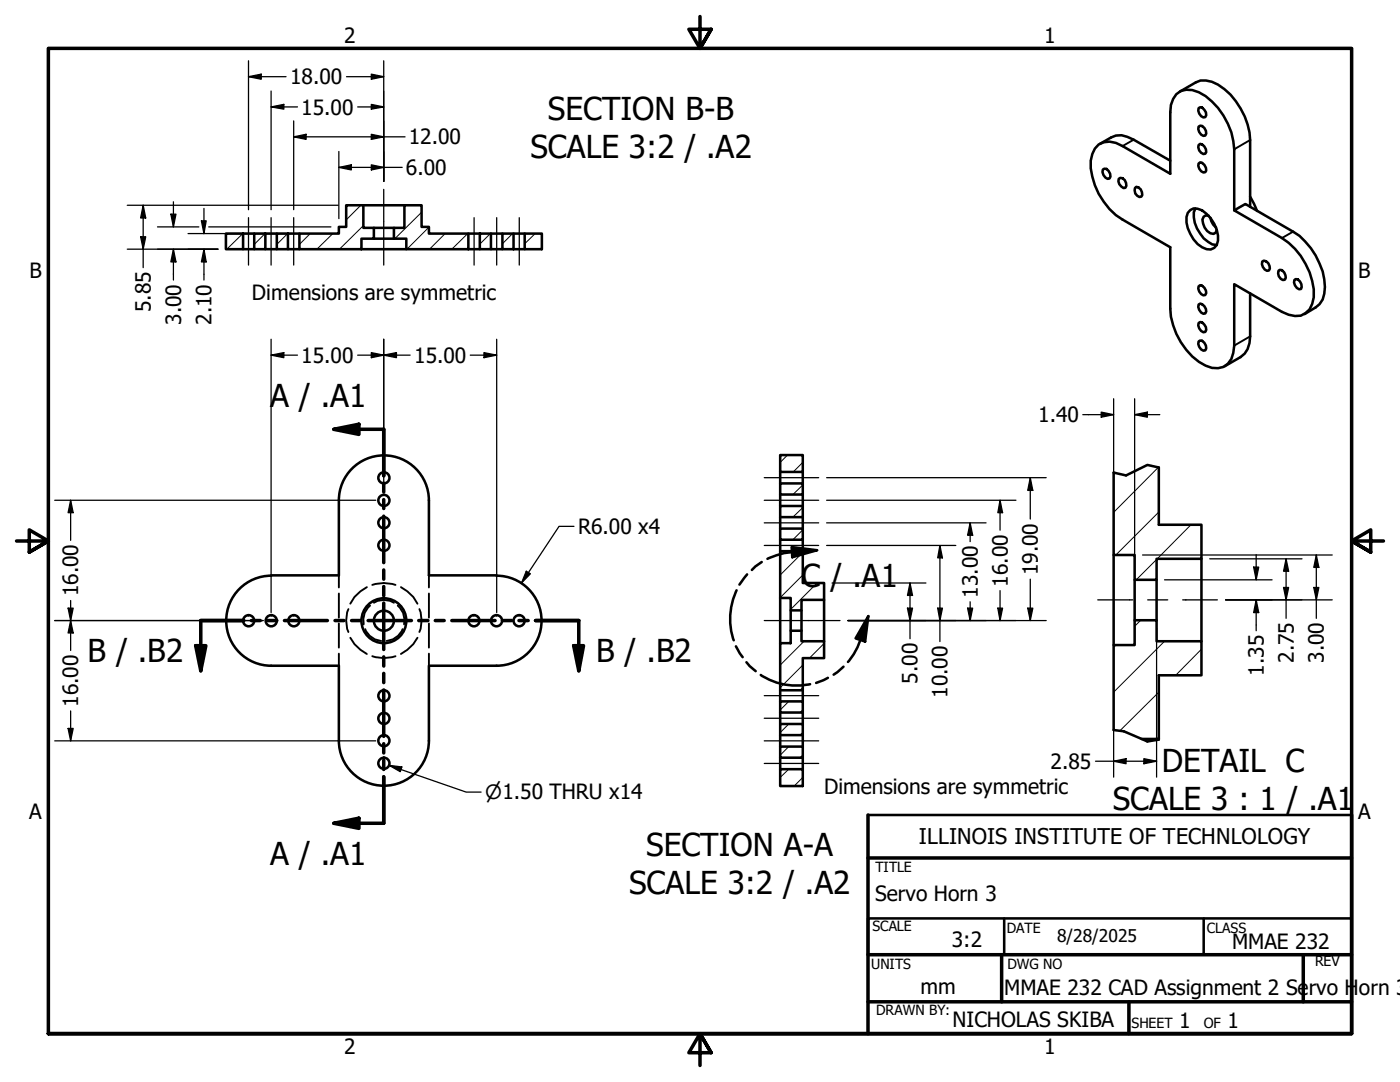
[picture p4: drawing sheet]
<svg xmlns="http://www.w3.org/2000/svg" width="279mm" height="216mm" viewBox="0 0 279 216" stroke-linecap="round" stroke-linejoin="round" font-family="sans-serif">
<!-- layer: Hatch (ANSI) -->
<g fill="none" stroke="#000" stroke-width=".2">
<path d="M48.5 46.6l-3.2 3.1M52.9 46.6l-2.2 2.2M57.4 46.6l-2.2 2.2M61.9 46.6l-2.1 2.2M66.4 46.6l-3.2 3.1M67.8 45.3l-.2 .1M72 41l-2.9 2.9M72.5 45l-4.7 4.7M74.6 47.4l-.3 .2M81 41l-.3 .2M84.1 42.4l-5.3 5.2M85.6 45.3l-4.4 4.4"/>
<path d="M88.8 46.6l-3.1 3.1M93.3 46.6l-3.1 3.1M97.9 46.6l-2.1 2.1M102.3 46.6l-2 2M106.8 46.6l-2.1 2M156 96.5l-.3 .3M157.2 90.8l-1.5 1.5M160.2 92.3l-1.9 1.9M160.2 96.8l-2 1.9M231.2 93.2l-9 9M156 110l-.3 .2M156 101l-.3 .3"/>
<path d="M156 105.5l-.3 .3M160.2 114.7l-4.5 4.6M160.2 110.2l-4.5 4.5M160.2 101.3l-2 1.9M160.2 105.7l-2 2M163.1 116.3l-5.3 5.3M164.5 119.4l-.3 .3M230.8 111.6l-4 4.1M231.3 102.2l-8.6 8.5M237.7 104.7l-6.8 6.8M157.4 140l-1.7 1.7M158.1 125.9l-.3 .2"/>
<path d="M160.2 137.2l-.5 .5M160.2 132.7l-4.5 4.5M160.5 128l-4.8 4.7M164.5 128.4l-3 2.9M222.7 128.7l-.5 .5M227.6 123.8l-1.2 1.2M231.3 138.1l-7.8 7.7M232.4 128l-10.2 10.1M239.8 129.5l-5.2 5.2M157.4 144.5l-1.7 1.7M157.4 149l-1.7 1.7M157.4 153.5l-1.7 1.6"/>
<path d="M160.2 141.7l-.6 .5M160.2 146.2l-.6 .5M160.2 150.7l-.6 .5M160.2 155.1l-1.7 1.7M231.3 147.1l-.4 .3"/>
</g>
<!-- layer: Hidden (ANSI) -->
<g fill="none" stroke="#000" stroke-width=".38">
<path d="M67.6 114.8v2.4M67.6 118.4v4.9M73.2 117.2l-1.3 .8-1.2 1.1-.8 1.4M74.3 116.7a7.2 7.2 0 0 1 4.6 0M80 117.2l1.3 .8 1.2 1.1 .8 1.4M85.6 114.8v2.4M85.6 118.4v4.9M67.6 124.4v4.8M67.6 130.4v2.4M69.5 121.5a6.1 6.1 0 0 0 0 4.6M69.9 127.3l.8 1.2 1.2 1.2 1.3 .8M72.9 125.5a3.7 3.7 0 0 0 3.2 2.4"/>
<path d="M73.9 120.8a3.8 3.8 0 0 0-1.3 3.8M74.3 130.9a7.2 7.2 0 0 0 4.6 0M74.6 120.3a3.8 3.8 0 0 1 4 0M79.4 120.8a3.8 3.8 0 0 1 1.2 3.8M80.3 125.5a3.7 3.7 0 0 1-3.1 2.4M83.3 127.3l-.8 1.2-1.2 1.2-1.3 .8M83.7 121.5a6.1 6.1 0 0 1 0 4.6M85.6 124.4v4.8M85.6 130.4v2.4"/>
</g>
<!-- layer: Visible (ANSI) -->
<g fill="none" stroke="#000" stroke-width=".51">
<path d="M235.5 18.3l3.1-1.9a4.5 4.5 0 0 1 4.5 .5 14.3 14.3 0 0 1 6.4 11v13.4M219.5 28.7l2.2-1.3 1-.3 1.1-.1 2.5 .9 7.3 4.2M220.1 33.8l.3-.1a1.36 1.36 0 0 1 1 1.9 1.29 1.29 0 0 1-1.3-1.8zM223.3 35.7l.3-.2a1.3 1.3 0 0 1 1 2h-.4a1.59 1.59 0 0 1-.9-1.8zM226.5 37.5l.3-.2a1.35 1.35 0 0 1 1 1.9 1.22 1.22 0 0 1-1.3-1.7zM239.2 21.6l.3-.2a1.43 1.43 0 0 1 1 2 1.29 1.29 0 0 1-1.3-1.8zM239.2 25.3l.3-.2a1.36 1.36 0 0 1 1 2 1.29 1.29 0 0 1-1.3-1.8zM239.2 32.6l.3-.2a1.43 1.43 0 0 1 1 2 1.27 1.27 0 0 1-1.3-1.8zM239.2 29l.3-.3a1.43 1.43 0 0 1 1 2 1.27 1.27 0 0 1-1.3-1.7zM249.5 39.2l1.4 2.9M45.1 46.6h3.4v3.1h-3.4zM48.5 46.6h2.2"/>
<path d="M48.5 49.7h2.2M50.7 46.6h2.3v3.1h-2.3zM53 46.6h2.2M53 49.7h2.2M55.2 46.6h2.3v3.1h-2.3zM57.5 46.6h2.3M57.5 49.7h2.3M59.8 46.6h7.8v-1.3h1.5v-4.3h3.4v4.5h2.1v2.1h-2.5v2.1h-12.3zM72.1 49.7h9M72.5 41h8.2M74.6 45.5h4M74.6 47.6h4"/>
<path d="M80.7 41h3.4v4.3h1.5v1.3h7.9v3.1h-12.4v-2.1h-2.5v-2.1h2.1zM93.5 46.6h2.3M93.5 49.7h2.3M95.8 46.6h2.2v3.1h-2.2zM98 46.6h2.3M98 49.7h2.3M100.3 46.6h2.2v3.1h-2.2zM102.5 46.6h2.2M102.5 49.7h2.2M104.7 46.6h3.4v3.1h-3.4zM237.6 41.9a2.61 2.61 0 0 1 3.2 .8 6.1 6.1 0 0 1 2 6.2 1.9 1.9 0 0 1-2.9 .4 7.1 7.1 0 0 1-3.1-6l.2-.8zM238.6 41.6a4.9 4.9 0 0 0 .9 5 4.6 4.6 0 0 0 3.3 2.3"/>
<path d="M239.2 57.2l.3-.3a1.43 1.43 0 0 1 1 2 1.27 1.27 0 0 1-1.3-1.7zM241.2 43.1l-.6-.1-.4 .2-.2 .6a2.89 2.89 0 0 0 2.2 2.9l.4-.3 .2-.6M241.6 43.4l.5 1.4 .6 .6M246.3 42v-12.2a13.9 13.9 0 0 0-7-11.4 3.7 3.7 0 0 0-5.2 1.3l-.4 1.3-.1 1.4v12.3l-9.6-5.6a4.3 4.3 0 0 0-4.7-.3 5.9 5.9 0 0 0-1.3 6.4 14 14 0 0 0 6 8.6l9.6 5.5v12.3a13.8 13.8 0 0 0 7 11.4 3.5 3.5 0 0 0 5.5-2.6l.2-1.4v-12.3l9.5 5.5 1.4 .6a3.4 3.4 0 0 0 4.7-2.2 9.2 9.2 0 0 0-.5-6.2 14.1 14.1 0 0 0-5.6-6.9l-9.5-5.5 2.2-1.3 9.6 5.5a14 14 0 0 1 6.3 11.1 4.3 4.3 0 0 1-1.8 4l-2.3 1.4M249.5 58.5v8.6a4.5 4.5 0 0 1-1.9 4.1l-3.2 1.9M251.9 52.2l.3-.2a1.35 1.35 0 0 1 1 2 1.29 1.29 0 0 1-1.3-1.8zM255.1 54l.3-.2a1.35 1.35 0 0 1 1 2 1.24 1.24 0 0 1-1.3-1.8zM258.3 55.9l.3-.2a1.41 1.41 0 0 1 1.1 2 1.29 1.29 0 0 1-1.4-1.8zM239.2 64.5l.3-.2a1.43 1.43 0 0 1 1 1.9 1.29 1.29 0 0 1-1.3-1.7zM239.2 68.1l.3-.2a1.36 1.36 0 0 1 1 2 1.29 1.29 0 0 1-1.3-1.8zM239.2 60.8l.3-.2a1.43 1.43 0 0 1 1 1.9 1.29 1.29 0 0 1-1.3-1.7zM155.7 90.8h4.5v3.4h-4.5z"/>
<path d="M155.7 96.5h4.5v2.2h-4.5zM155.7 94.2v2.3M155.7 98.7v2.3M160.2 94.2v2.3M160.2 98.7v2.3M231.3 93.3v11.4h8.5v6.8h-9v4.2h-4.4v-5h-4.2v-16.4M54.1 114.8h13.5v-14.9a9 9 0 0 1 9-9 9 9 0 0 1 9 9v14.9h13.5M54.1 114.9a9 9 0 0 0-9 9 9 9 0 0 0 9 8.9M99.1 114.9a9 9 0 0 1 9 9 9 9 0 0 1-9 8.9M155.7 110h4.5v6.3h4.3v3.4h-4.5v2.1h-2.2v-2.5h-2.1zM155.7 101h4.5v2.2h-4.5zM155.7 105.5h4.5v2.2h-4.5z"/>
<path d="M155.7 103.2v2.3M155.7 107.7v2.3M155.7 119.3v9M160.2 103.2v2.3M160.2 107.7v2.3M164.5 119.7v8.3M222.2 110.7v18M226.4 115.7v8.1M230.8 115.7v8.1M239.8 111.5v16.5M54.1 132.8h13.5v15M99.1 132.8h-13.5v15"/>
<path d="M155.7 140h4.5v2.2h-4.5zM155.7 137.7v2.3M157.8 125.9h2.2v2.1h4.5v3.3h-4.3v6.4h-4.5v-9.4h2.1zM157.8 121.8v4.1M160 121.8v4.1M160.2 137.7v2.3M67.6 147.8a9 9 0 0 0 9 9 9 9 0 0 0 9-9M155.7 144.5h4.5v2.2h-4.5zM155.7 149h4.5v2.2h-4.5zM155.7 153.5h4.5v3.3h-4.5zM155.7 142.2v2.3M155.7 146.7v2.3"/>
<path d="M155.7 151.2v2.3M160.2 142.2v2.3M160.2 146.7v2.3M160.2 151.2v2.3M222.2 145.7v-17h4.2v-4.9h4.4v4.2h9v6.7h-8.5v12.9M227.8 147.4h3.5"/>
<circle cx="76.6" cy="99.9" r="1.11"/>
<circle cx="76.6" cy="95.3" r="1.11"/>
<circle cx="76.6" cy="108.8" r="1.11"/>
<circle cx="76.6" cy="104.3" r="1.11"/>
<circle cx="49.6" cy="123.9" r="1.11"/>
<circle cx="54.1" cy="123.9" r="1.11"/>
<circle cx="58.6" cy="123.9" r="1.11"/>
<circle cx="76.6" cy="138.8" r="1.11"/>
<circle cx="76.6" cy="123.9" r="4.5"/>
<circle cx="76.6" cy="123.9" r="2"/>
<circle cx="94.6" cy="123.9" r="1.11"/>
<circle cx="99.1" cy="123.9" r="1.11"/>
<circle cx="103.6" cy="123.9" r="1.11"/>
<circle cx="76.6" cy="152.3" r="1.11"/>
<circle cx="76.6" cy="143.4" r="1.11"/>
<circle cx="76.6" cy="147.8" r="1.11"/>
</g>
<!-- layer: Visible Narrow (ANSI) -->
<path d="M226.3 27.9l-2.3 1.2M249.5 27.9l-3.2 1.9M258.1 46.2l-2.3 1.3M249.5 67.1l-3.2 1.9" fill="none" stroke="#000" stroke-width=".38"/>
<!-- layer: Break Line (ANSI) -->
<path d="M231.3 93.3l-2.3-.5-4.3 2.1-2.5-.6M222.2 145.7l2.1 .2 4.7 2.1 2.3-.4" fill="none" stroke="#000" stroke-width=".51"/>
<!-- layer: Section Line (ANSI) -->
<g fill="none" stroke="#000" stroke-width=".7">
<path d="M66.6 85.7l5-1.1v2.1zM66.6 85.7h10v9.2M76.6 96.4v1.8M76.6 99.7v1.8M76.6 103v9.3M76.6 113.7v1.9M76.6 117v1.9M39.1 128.8h2l-1 5.1zM48.6 123.8h-8.5v10.1M50.2 123.8h1.7M53.5 123.8h1.7M56.8 123.8h8.5"/>
<path d="M66.9 123.8h1.7M70.2 123.8h1.7M73.5 123.8h8.6M76.6 120.3v9.3M76.6 131.1v1.8M76.6 134.4v1.8M76.6 137.7v9.2M83.6 123.8h1.8M86.9 123.8h1.7M90.2 123.8h8.6M100.3 123.8h1.8M103.6 123.8h1.8"/>
<path d="M106.9 123.8h8.6v10.1M114.5 128.8h2l-1 5.1zM76.6 148.4v1.8M76.6 151.7v1.8M76.6 155v9.3h-10M66.6 164.3l5-1v2z"/>
</g>
<path d="M66.6 85.7l5-1.1v2.1zM39.1 128.8h2l-1 5.1zM114.5 128.8h2l-1 5.1zM66.6 164.3l5-1v2z" fill="#000"/>
<!-- layer: Detail Boundary (ANSI) -->
<path d="M147 117.8a13.2 13.2 0 0 0-.6 10M149.1 114.6l-1.5 2M152 112.1l-1.3 .9-.6 .7M158 109.2l5.1 .6-5 1.4zM163.1 109.8l-5 .4a14.7 14.7 0 0 0-4.9 1.3M146.9 129l1.3 2.1M149 132.1l.6 .8 1.2 1M151.8 134.7a12.9 12.9 0 0 0 9.9 1.8M165.2 135.3l-2.3 1M168.3 133l-1.9 1.6M173.3 122.9l-.6 5.1-1.9-.6zM173.3 122.9l-1.6 4.8a12.3 12.3 0 0 1-2.5 4.4" fill="none" stroke="#000" stroke-width=".51"/>
<path d="M158 109.2l5.1 .6-5 1.4zM173.3 122.9l-.6 5.1-1.9-.6z" fill="#000"/>
<!-- layer: Border (ANSI) -->
<path d="M139.7 3.3v6.4l-2.2-3.9h4.4l-2.2 3.9 2.2-3.9M3.3 107.9h6.4l-3.9-2.2v4.5l3.9-2.3-3.9 2.3M276.1 107.9h-6.4l3.9-2.2v4.5l-3.9-2.3 3.9 2.3M173.2 171.2h96.5M173.2 162.6v43.6M269.7 162.6v43.6h-260h260v-196.5h-260v196.5M173.2 190.5h96.5M173.2 199.9h96.5M199.9 190.5v9.4M225.3 199.9v6.3M260.1 190.5v9.4M141.9 210.1l-2.2-3.9 2.2 3.9h-4.4l2.2-3.9v6.4" fill="none" stroke="#000" stroke-width=".7"/>
<!-- layer: Title (ANSI) -->
<path d="M173.2 162.6h96.5M173.2 183.3h96.5v7.2h-96.5zM200.4 183.3v7.2M240.2 183.3v7.2M173.2 206.2h96.5" fill="none" stroke="#000" stroke-width=".51"/>
<!-- layer: Centerline (ANSI) -->
<g fill="none" stroke="#000" stroke-width=".25">
<path d="M76.6 37.8v15.1M49.6 43.4v9.5M54.1 43.4v9.5M58.6 43.4v9.5M94.6 43.4v9.5M99.1 43.4v9.5M103.6 43.4v9.5M152.5 99.8h10.9M152.5 95.3h10.9M152.5 108.8h10.9M152.5 104.3h10.9M219.1 119.7h7"/>
<path d="M229 119.7h4M236 119.7h7M152.5 123.8h15.1M152.5 138.8h10.9M152.5 143.3h10.9M152.5 147.8h10.9M152.5 152.3h10.9"/>
</g>
<!-- layer: Dimension (ANSI) -->
<g fill="none" stroke="#000" stroke-width=".25">
<path d="M49.6 15.3l2.5-.5v1zM49.6 15.3h7.5M49.6 12.1v29.7M54.1 18.2v23.6M69.2 15.3h7.4M74.1 14.8l2.5 .5-2.5 .5zM76.6 12.1v24.1M54.1 21.3l2.5-.5v1zM54.1 21.3h5.3M58.6 27.3l2.5-.5v1zM58.6 27.3h22.2M58.6 24.1v17.7"/>
<path d="M67.6 33.4l2.5-.5v1zM67.6 33.4h12.7M67.6 30.2v13.4M71.4 21.3h5.2M74.1 32.9l2.5 .5-2.5 .5zM74.1 26.8l2.5 .5-2.5 .5zM74.1 20.8l2.5 .5-2.5 .5zM25.4 49.7h18.1M25.4 41h42.1M28.1 47.2h1l-.5 2.5zM28.6 41l.5 2.5h-1zM28.6 41v12.4"/>
<path d="M31.4 45.3h8.3M34.1 42.7h1l-.5 2.6zM34.6 49.7l.5 2.6h-1zM34.6 40.3v5M34.6 49.7v6.2M37.5 46.6h12M40.2 44.1h.9l-.4 2.5zM40.7 49.7l.4 2.6h-.9zM40.7 41.6v5M40.7 49.7v6.2M41.7 45.3h7.8M49.7 46.6h4.3"/>
<path d="M49.7 45.3h4.3M54.2 46.6h4M54.2 45.3h4.3M58.7 45.3h7.3M54.1 70.9l2.5-.5v1zM54.1 67.7v54.5M54.1 70.9h5.3M71.4 70.9h10.5M74.1 70.4l2.5 .5-2.5 .5zM76.6 70.9l2.5-.5v1zM76.6 67.7v30.5M93.9 70.9h5.2"/>
<path d="M96.6 70.4l2.5 .5-2.5 .5zM99.1 67.7v54.5M222.2 79.6v29.6M226.4 79.6v34.4M10.9 99.8h64.1M14.1 99.8l.5 2.5h-1zM14.1 99.8v8M165 99.8h37.8M165 95.3h43.8M199.6 99.8l.5 2.5h-1zM199.6 99.8v6M205.6 95.3l.5 2.6h-1z"/>
<path d="M205.6 95.3v8.3M216.1 82.7h6.1M219.8 82.2l2.4 .5-2.4 .5zM226.4 82.7l2.6-.5v1zM226.4 82.7h5.1M14.1 119.8v10M105 114l.9 .5-1.8 1.8zM114.6 105h-3l-7.5 11.3M165 108.8h25.8M165 104.3h31.8M166.1 116.3h18.7M181.6 116.3l.5 2.5h-1z"/>
<path d="M181.6 116.3v11.1M187.6 108.8l.5 2.5h-1zM187.6 108.8v19.2M193.6 104.3l.5 2.5h-1zM193.6 104.3v3.8M199.6 117.9v5.9M205.6 115.6v8.2M228 110.7h37.9M232.4 115.7h21.5M241.4 111.5h18.4M244.6 119.7h21.3M250.2 113.2h1l-.5 2.5z"/>
<path d="M250.7 119.7l.5 2.5h-1zM250.7 110.7v5M250.7 119.7v6.2M256.2 117.2h1l-.5 2.5zM256.7 111.5l.5 2.5h-1zM256.7 111.5v11.9M262.2 117.2h1l-.5 2.5zM262.7 110.7l.5 2.5h-1zM262.7 110.7v12.7M10.9 123.8h41.6M13.6 121.3h1l-.5 2.5zM14.1 123.8l.5 2.5h-1z"/>
<path d="M169.2 123.8h39.6M181.1 121.3h1l-.5 2.5zM187.1 121.3h1l-.5 2.5zM193.1 121.3h1l-.5 2.5zM193.6 120.1v3.7M199.1 121.3h1l-.5 2.5zM205.1 121.3h1l-.5 2.5zM222.2 130.3v24.8M230.8 125.3v29.8M10.9 147.8h64.1M13.6 145.4h1l-.5 2.4zM14.1 141.9v5.9"/>
<path d="M77.7 152.7l2.5 .3-.3 1zM77.7 152.7l15.3 5.4h3M218.6 151.9h12.2M222.2 151.9l2.5-.5v1zM228.3 151.4l2.5 .5-2.5 .5z"/>
</g>
<g fill="#000">
<path d="M49.6 15.3l2.5-.5v1zM74.1 14.8l2.5 .5-2.5 .5zM54.1 21.3l2.5-.5v1zM58.6 27.3l2.5-.5v1zM67.6 33.4l2.5-.5v1zM74.1 32.9l2.5 .5-2.5 .5zM74.1 26.8l2.5 .5-2.5 .5zM74.1 20.8l2.5 .5-2.5 .5zM28.1 47.2h1l-.5 2.5zM28.6 41l.5 2.5h-1zM34.1 42.7h1l-.5 2.6zM34.6 49.7l.5 2.6h-1z"/>
<path d="M40.2 44.1h.9l-.4 2.5zM40.7 49.7l.4 2.6h-.9zM54.1 70.9l2.5-.5v1zM74.1 70.4l2.5 .5-2.5 .5zM76.6 70.9l2.5-.5v1zM96.6 70.4l2.5 .5-2.5 .5zM205.6 95.3l.5 2.6h-1zM219.8 82.2l2.4 .5-2.4 .5zM226.4 82.7l2.6-.5v1zM14.1 99.8l.5 2.5h-1zM105 114l.9 .5-1.8 1.8zM181.6 116.3l.5 2.5h-1z"/>
<path d="M187.6 108.8l.5 2.5h-1zM193.6 104.3l.5 2.5h-1zM199.6 99.8l.5 2.5h-1zM250.2 113.2h1l-.5 2.5zM256.2 117.2h1l-.5 2.5zM256.7 111.5l.5 2.5h-1zM262.2 117.2h1l-.5 2.5zM262.7 110.7l.5 2.5h-1zM13.6 121.3h1l-.5 2.5zM14.1 123.8l.5 2.5h-1zM181.1 121.3h1l-.5 2.5zM187.1 121.3h1l-.5 2.5z"/>
<path d="M193.1 121.3h1l-.5 2.5zM199.1 121.3h1l-.5 2.5zM205.1 121.3h1l-.5 2.5zM250.7 119.7l.5 2.5h-1zM13.6 145.4h1l-.5 2.4zM77.7 152.7l2.5 .3-.3 1zM222.2 151.9l2.5-.5v1zM228.3 151.4l2.5 .5-2.5 .5z"/>
</g>
<g font-size="6.3">
<text x="109.3" y="23.9">SECTION B-B</text>
<text x="105.9" y="31.5">SCALE 3:2 / .A2</text>
<text x="53.9" y="81.2">A / .A1</text>
<text x="160" y="117.2">C</text>
<text x="165.7" y="117.2">/ .A1</text>
<text x="17.5" y="132.1">B / .B2</text>
<text x="119" y="132.1">B / .B2</text>
<text x="231.9" y="154.1">DETAIL C</text>
<text x="222.1" y="161.6">SCALE 3 : 1 / .A1</text>
<text x="53.9" y="172.5">A / .A1</text>
<text x="129" y="170.9">SECTION A-A</text>
<text x="125.5" y="178.4">SCALE 3:2 / .A2</text>
</g>
<text font-size="4.3" x="183.4" y="168.5">ILLINOIS INSTITUTE OF TECHNLOLOGY</text>
<g font-size="4.2">
<text x="68.7" y="8.6">2</text>
<text x="208.4" y="8.6">1</text>
<text x="57.9" y="16.8">18.00</text>
<text x="60.1" y="22.9">15.00</text>
<text x="81.6" y="28.8">12.00</text>
<text x="81" y="34.9">6.00</text>
<text x="5.9" y="55.5">B</text>
<text x="50.3" y="59.9">Dimensions are symmetric</text>
<text x="271.1" y="55.5">B</text>
<text x="30.1" y="62.3" transform="rotate(-90 30.1 62.3)">5.85</text>
<text x="36.1" y="64.8" transform="rotate(-90 36.1 64.8)">3.00</text>
<text x="42.2" y="64.8" transform="rotate(-90 42.2 64.8)">2.10</text>
<text x="60.1" y="72.4">15.00</text>
<text x="82.7" y="72.4">15.00</text>
<text x="207.2" y="84.3">1.40</text>
<text x="115.4" y="106.6">R6.00 x4</text>
<text x="15.6" y="119" transform="rotate(-90 15.6 119)">16.00</text>
<text x="195.1" y="119.3" transform="rotate(-90 195.1 119.3)">13.00</text>
<text x="201.1" y="117" transform="rotate(-90 201.1 117)">16.00</text>
<text x="207.1" y="114.8" transform="rotate(-90 207.1 114.8)">19.00</text>
<text x="183.1" y="136.4" transform="rotate(-90 183.1 136.4)">5.00</text>
<text x="252.2" y="134.8" transform="rotate(-90 252.2 134.8)">1.35</text>
<text x="258.2" y="132.3" transform="rotate(-90 258.2 132.3)">2.75</text>
<text x="264.2" y="132.3" transform="rotate(-90 264.2 132.3)">3.00</text>
<text x="15.6" y="141" transform="rotate(-90 15.6 141)">16.00</text>
<text x="189.1" y="139.3" transform="rotate(-90 189.1 139.3)">10.00</text>
<text x="209.7" y="153.4">2.85</text>
<text x="164.5" y="158.4">Dimensions are symmetric</text>
<text x="5.8" y="163.4">A</text>
<text x="271" y="163.4">A</text>
<text x="174.6" y="179.8">Servo Horn 3</text>
<text x="189.9" y="188.9">3:2</text>
<text x="245.9" y="189.4">MMAE 232</text>
<text x="183.7" y="198.3">mm</text>
<text x="200.4" y="198.5">MMAE 232 CAD Assignment 2 Se</text>
<text x="261.2" y="198.5">rvo Horn 3</text>
<text x="190.1" y="204.9">NICHOLAS SKIBA</text>
<text x="235.3" y="205.1">1</text>
<text x="245" y="205.1">1</text>
<text x="68.7" y="210.3">2</text>
<text x="208.4" y="210.3">1</text>
</g>
<text font-size="3.9" x="96.8" y="159.5">⌀1.50 THRU x14</text>
<text font-size="3.5" x="210.9" y="188">8/28/2025</text>
<g font-size="2.8">
<text x="174.8" y="173.9">TITLE</text>
<text x="174.1" y="185.9">SCALE</text>
<text x="200.9" y="186.1">DATE</text>
<text x="240.9" y="186.1">CLASS</text>
<text x="173.9" y="193.3">UNITS</text>
<text x="201" y="193.3">DWG NO</text>
<text x="262.4" y="192.7">REV</text>
<text x="174.9" y="202.5">DRAWN BY:</text>
<text x="225.8" y="205.1">SHEET</text>
<text x="240.2" y="205.1">OF</text>
</g>
</svg>
